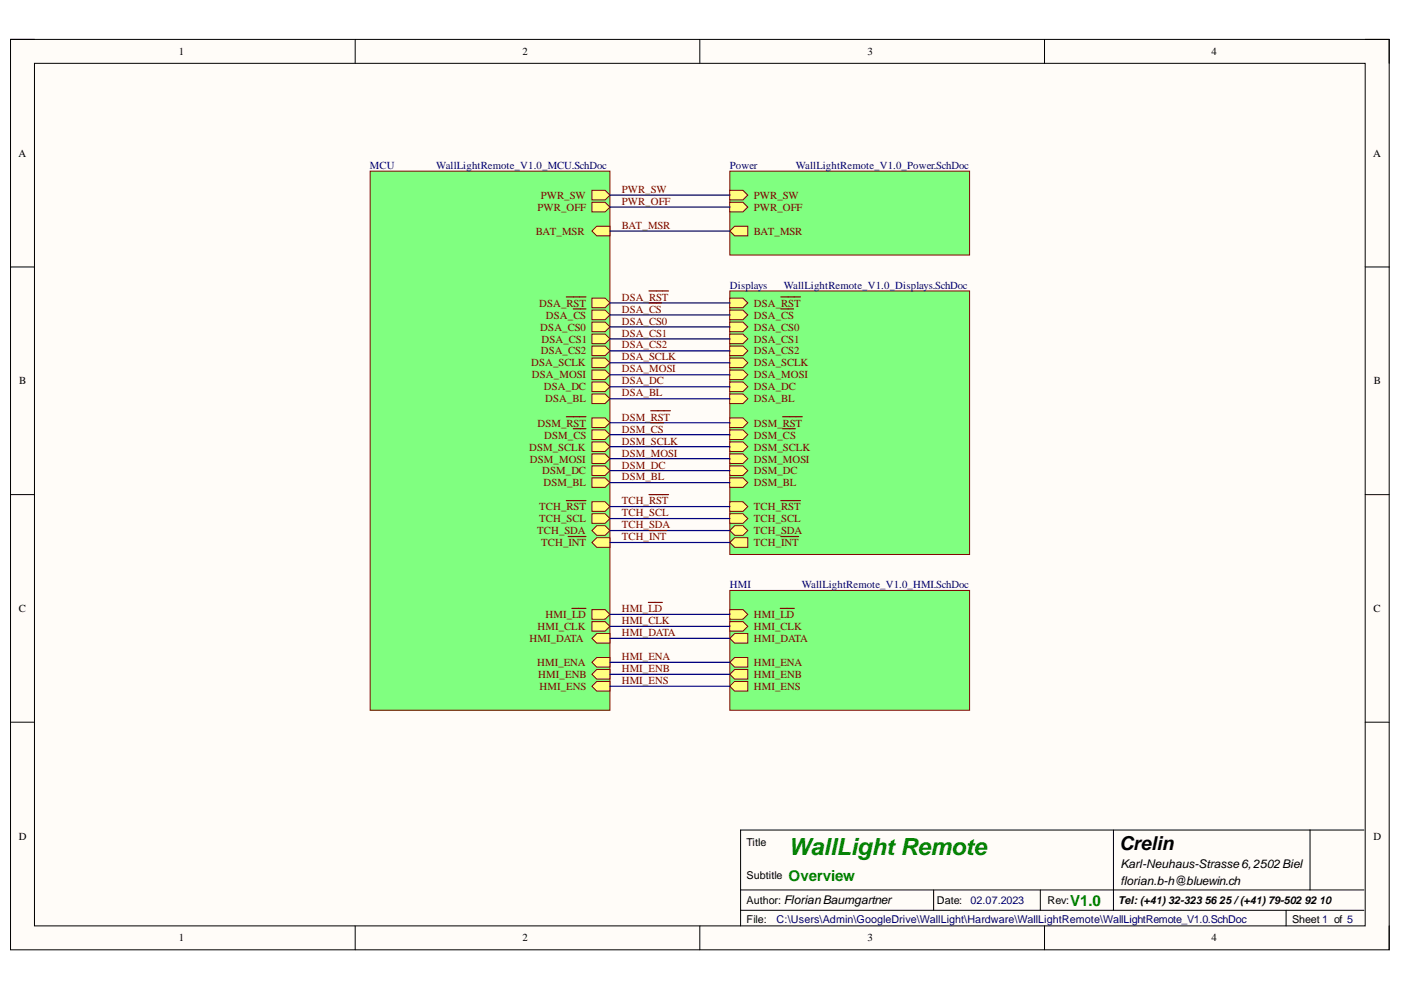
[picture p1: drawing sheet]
<svg xmlns="http://www.w3.org/2000/svg" width="297mm" height="210mm" viewBox="0 0 297 210" stroke-linecap="round" stroke-linejoin="round" font-family="sans-serif">
<path d="M2.2 8.4h292.3v193h-292.3z" fill-rule="evenodd" fill="#fffcf8"/>
<path d="M2.2 8.4h292.3v193h-292.3z" fill="none" stroke="#000" stroke-width=".21"/>
<path d="M7.3 13.4h282.1v182.9h-282.1z" fill-rule="evenodd" fill="#fffcf8"/>
<g fill="none" stroke="#000" stroke-width=".21">
<path d="M2.2 8.3h5.1M7.3 13.4h282.1v182.9h-282.1zM75.3 8.3v5.1M148.4 8.3v5.1M221.5 8.4v5M289.4 8.4h5.1v5M2.2 56.6h5.1M289.4 56.6h5.1M2.2 104.9h5.1M289.4 104.9h5.1M2.2 153.1h5.1M289.4 153.1h5.1"/>
<path d="M236.1 176v17M277.8 176v12.7M289.2 176h-132.2v20.3M75.3 196.3v5.1M148.4 196.3v5.1M157 188.7h132.2M157 193h132.2M197.9 188.7v4.3M220.6 188.7v4.3M221.5 196.3v5.1M272.7 193v3.3M294.5 196.3v5.1"/>
</g>
<path d="M78.5 36.3h50.8v114.3h-50.8z" fill-rule="evenodd" fill="#80ff80"/>
<path d="M78.5 36.3h50.8v114.3h-50.8z" fill="none" stroke="#800000" stroke-width=".21"/>
<path d="M125.5 63.2h2.8l1 1-1 1h-2.8z" fill-rule="evenodd" fill="#ffff80"/>
<path d="M125.5 63.2h2.8l1 1-1 1h-2.8z" fill="none" stroke="#800000" stroke-width=".21"/>
<path d="M120.1 63h4.1" fill="none" stroke="#800000" stroke-width=".25"/>
<path d="M125.5 93.7h2.8l1 1-1 1h-2.8z" fill-rule="evenodd" fill="#ffff80"/>
<path d="M125.5 93.7h2.8l1 1-1 1h-2.8z" fill="none" stroke="#800000" stroke-width=".21"/>
<path d="M125.5 140.4l1-1h2.8v2h-2.8z" fill-rule="evenodd" fill="#ffff80"/>
<path d="M125.5 140.4l1-1h2.8v2h-2.8z" fill="none" stroke="#800000" stroke-width=".21"/>
<path d="M125.5 115l1-1h2.8v2h-2.8z" fill-rule="evenodd" fill="#ffff80"/>
<path d="M125.5 115l1-1h2.8v2h-2.8z" fill="none" stroke="#800000" stroke-width=".21"/>
<path d="M120.5 113.8h3.7" fill="none" stroke="#800000" stroke-width=".25"/>
<path d="M125.5 88.6h2.8l1 1-1 1h-2.8z" fill-rule="evenodd" fill="#ffff80"/>
<path d="M125.5 88.6h2.8l1 1-1 1h-2.8z" fill="none" stroke="#800000" stroke-width=".21"/>
<path d="M120.1 88.4h4.1" fill="none" stroke="#800000" stroke-width=".25"/>
<path d="M125.5 75.9h2.8l1 1-1 1h-2.8z" fill-rule="evenodd" fill="#ffff80"/>
<path d="M125.5 75.9h2.8l1 1-1 1h-2.8z" fill="none" stroke="#800000" stroke-width=".21"/>
<path d="M126.5 111.5h1.8l1 1-1 1h-1.8l-1-1z" fill-rule="evenodd" fill="#ffff80"/>
<path d="M126.5 111.5h1.8l1 1-1 1h-1.8l-1-1z" fill="none" stroke="#800000" stroke-width=".21"/>
<path d="M125.5 129.2h2.8l1 1.1-1 1h-2.8z" fill-rule="evenodd" fill="#ffff80"/>
<path d="M125.5 129.2h2.8l1 1.1-1 1h-2.8z" fill="none" stroke="#800000" stroke-width=".21"/>
<path d="M121.3 129h2.9" fill="none" stroke="#800000" stroke-width=".25"/>
<path d="M125.5 73.4h2.8l1 1-1 1h-2.8z" fill-rule="evenodd" fill="#ffff80"/>
<path d="M125.5 73.4h2.8l1 1-1 1h-2.8z" fill="none" stroke="#800000" stroke-width=".21"/>
<path d="M125.5 96.2h2.8l1 1-1 1.1h-2.8z" fill-rule="evenodd" fill="#ffff80"/>
<path d="M125.5 96.2h2.8l1 1-1 1.1h-2.8z" fill="none" stroke="#800000" stroke-width=".21"/>
<path d="M125.5 106.4h2.8l1 1-1 1h-2.8z" fill-rule="evenodd" fill="#ffff80"/>
<path d="M125.5 106.4h2.8l1 1-1 1h-2.8z" fill="none" stroke="#800000" stroke-width=".21"/>
<path d="M120.1 106.1h4.1" fill="none" stroke="#800000" stroke-width=".25"/>
<path d="M125.5 42.9h2.8l1 1-1 1h-2.8z" fill-rule="evenodd" fill="#ffff80"/>
<path d="M125.5 42.9h2.8l1 1-1 1h-2.8z" fill="none" stroke="#800000" stroke-width=".21"/>
<path d="M125.5 78.5h2.8l1 1-1 1h-2.8z" fill-rule="evenodd" fill="#ffff80"/>
<path d="M125.5 78.5h2.8l1 1-1 1h-2.8z" fill="none" stroke="#800000" stroke-width=".21"/>
<path d="M125.5 81h2.8l1 1-1 1h-2.8z" fill-rule="evenodd" fill="#ffff80"/>
<path d="M125.5 81h2.8l1 1-1 1h-2.8z" fill="none" stroke="#800000" stroke-width=".21"/>
<path d="M125.5 68.3h2.8l1 1-1 1h-2.8z" fill-rule="evenodd" fill="#ffff80"/>
<path d="M125.5 68.3h2.8l1 1-1 1h-2.8z" fill="none" stroke="#800000" stroke-width=".21"/>
<path d="M125.5 70.8h2.8l1 1-1 1.1h-2.8z" fill-rule="evenodd" fill="#ffff80"/>
<path d="M125.5 70.8h2.8l1 1-1 1.1h-2.8z" fill="none" stroke="#800000" stroke-width=".21"/>
<path d="M125.5 98.8h2.8l1 1-1 1h-2.8z" fill-rule="evenodd" fill="#ffff80"/>
<path d="M125.5 98.8h2.8l1 1-1 1h-2.8z" fill="none" stroke="#800000" stroke-width=".21"/>
<path d="M126.5 48h2.8v2h-2.8l-1-1z" fill-rule="evenodd" fill="#ffff80"/>
<path d="M126.5 48h2.8v2h-2.8l-1-1z" fill="none" stroke="#800000" stroke-width=".21"/>
<path d="M125.5 40.4h2.8l1 1-1 1h-2.8z" fill-rule="evenodd" fill="#ffff80"/>
<path d="M125.5 40.4h2.8l1 1-1 1h-2.8z" fill="none" stroke="#800000" stroke-width=".21"/>
<path d="M125.5 91.2h2.8l1 1-1 1h-2.8z" fill-rule="evenodd" fill="#ffff80"/>
<path d="M125.5 91.2h2.8l1 1-1 1h-2.8z" fill="none" stroke="#800000" stroke-width=".21"/>
<path d="M121.5 90.9h2.7" fill="none" stroke="#800000" stroke-width=".25"/>
<path d="M125.5 101.3h2.8l1 1-1 1h-2.8z" fill-rule="evenodd" fill="#ffff80"/>
<path d="M125.5 101.3h2.8l1 1-1 1h-2.8z" fill="none" stroke="#800000" stroke-width=".21"/>
<path d="M126.5 144.5h2.8v2h-2.8l-1-1z" fill-rule="evenodd" fill="#ffff80"/>
<path d="M126.5 144.5h2.8v2h-2.8l-1-1z" fill="none" stroke="#800000" stroke-width=".21"/>
<path d="M125.5 135.3l1-1h2.8v2.1h-2.8z" fill-rule="evenodd" fill="#ffff80"/>
<path d="M125.5 135.3l1-1h2.8v2.1h-2.8z" fill="none" stroke="#800000" stroke-width=".21"/>
<path d="M125.5 65.8h2.8l1 1-1 1h-2.8z" fill-rule="evenodd" fill="#ffff80"/>
<path d="M125.5 65.8h2.8l1 1-1 1h-2.8z" fill="none" stroke="#800000" stroke-width=".21"/>
<path d="M121.5 65.5h2.7" fill="none" stroke="#800000" stroke-width=".25"/>
<path d="M125.5 131.8h2.8l1 1-1 1h-2.8z" fill-rule="evenodd" fill="#ffff80"/>
<path d="M125.5 131.8h2.8l1 1-1 1h-2.8z" fill="none" stroke="#800000" stroke-width=".21"/>
<path d="M125.5 83.5h2.8l1 1-1 1.1h-2.8z" fill-rule="evenodd" fill="#ffff80"/>
<path d="M125.5 83.5h2.8l1 1-1 1.1h-2.8z" fill="none" stroke="#800000" stroke-width=".21"/>
<path d="M125.5 143l1-1h2.8v2h-2.8z" fill-rule="evenodd" fill="#ffff80"/>
<path d="M125.5 143l1-1h2.8v2h-2.8z" fill="none" stroke="#800000" stroke-width=".21"/>
<path d="M125.5 108.9h2.8l1 1-1 1.1h-2.8z" fill-rule="evenodd" fill="#ffff80"/>
<path d="M125.5 108.9h2.8l1 1-1 1.1h-2.8z" fill="none" stroke="#800000" stroke-width=".21"/>
<path d="M154.7 36.3h50.9v17.8h-50.9z" fill-rule="evenodd" fill="#80ff80"/>
<path d="M154.7 36.3h50.9v17.8h-50.9z" fill="none" stroke="#800000" stroke-width=".21"/>
<path d="M154.7 40.4h2.8l1 1-1 1h-2.8z" fill-rule="evenodd" fill="#ffff80"/>
<path d="M154.7 40.4h2.8l1 1-1 1h-2.8z" fill="none" stroke="#800000" stroke-width=".21"/>
<path d="M154.7 42.9h2.8l1 1-1 1h-2.8z" fill-rule="evenodd" fill="#ffff80"/>
<path d="M154.7 42.9h2.8l1 1-1 1h-2.8z" fill="none" stroke="#800000" stroke-width=".21"/>
<path d="M155.7 48h2.8v2h-2.8l-1-1z" fill-rule="evenodd" fill="#ffff80"/>
<path d="M155.7 48h2.8v2h-2.8l-1-1z" fill="none" stroke="#800000" stroke-width=".21"/>
<path d="M154.7 61.7h50.9v55.9h-50.9z" fill-rule="evenodd" fill="#80ff80"/>
<path d="M154.7 61.7h50.9v55.9h-50.9z" fill="none" stroke="#800000" stroke-width=".21"/>
<path d="M154.7 63.2h2.8l1 1-1 1h-2.8z" fill-rule="evenodd" fill="#ffff80"/>
<path d="M154.7 63.2h2.8l1 1-1 1h-2.8z" fill="none" stroke="#800000" stroke-width=".21"/>
<path d="M165.6 63h4.1" fill="none" stroke="#800000" stroke-width=".25"/>
<path d="M154.7 73.4h2.8l1 1-1 1h-2.8z" fill-rule="evenodd" fill="#ffff80"/>
<path d="M154.7 73.4h2.8l1 1-1 1h-2.8z" fill="none" stroke="#800000" stroke-width=".21"/>
<path d="M154.7 106.4h2.8l1 1-1 1h-2.8z" fill-rule="evenodd" fill="#ffff80"/>
<path d="M154.7 106.4h2.8l1 1-1 1h-2.8z" fill="none" stroke="#800000" stroke-width=".21"/>
<path d="M165.6 106.1h4.1" fill="none" stroke="#800000" stroke-width=".25"/>
<path d="M154.7 78.5h2.8l1 1-1 1h-2.8z" fill-rule="evenodd" fill="#ffff80"/>
<path d="M154.7 78.5h2.8l1 1-1 1h-2.8z" fill="none" stroke="#800000" stroke-width=".21"/>
<path d="M154.7 70.8h2.8l1 1-1 1.1h-2.8z" fill-rule="evenodd" fill="#ffff80"/>
<path d="M154.7 70.8h2.8l1 1-1 1.1h-2.8z" fill="none" stroke="#800000" stroke-width=".21"/>
<path d="M154.7 81h2.8l1 1-1 1h-2.8z" fill-rule="evenodd" fill="#ffff80"/>
<path d="M154.7 81h2.8l1 1-1 1h-2.8z" fill="none" stroke="#800000" stroke-width=".21"/>
<path d="M154.7 65.8h2.8l1 1-1 1h-2.8z" fill-rule="evenodd" fill="#ffff80"/>
<path d="M154.7 65.8h2.8l1 1-1 1h-2.8z" fill="none" stroke="#800000" stroke-width=".21"/>
<path d="M165.6 65.5h2.6" fill="none" stroke="#800000" stroke-width=".25"/>
<path d="M154.7 98.8h2.8l1 1-1 1h-2.8z" fill-rule="evenodd" fill="#ffff80"/>
<path d="M154.7 98.8h2.8l1 1-1 1h-2.8z" fill="none" stroke="#800000" stroke-width=".21"/>
<path d="M154.7 75.9h2.8l1 1-1 1h-2.8z" fill-rule="evenodd" fill="#ffff80"/>
<path d="M154.7 75.9h2.8l1 1-1 1h-2.8z" fill="none" stroke="#800000" stroke-width=".21"/>
<path d="M154.7 101.3h2.8l1 1-1 1h-2.8z" fill-rule="evenodd" fill="#ffff80"/>
<path d="M154.7 101.3h2.8l1 1-1 1h-2.8z" fill="none" stroke="#800000" stroke-width=".21"/>
<path d="M154.7 88.6h2.8l1 1-1 1h-2.8z" fill-rule="evenodd" fill="#ffff80"/>
<path d="M154.7 88.6h2.8l1 1-1 1h-2.8z" fill="none" stroke="#800000" stroke-width=".21"/>
<path d="M165.9 88.4h4.2" fill="none" stroke="#800000" stroke-width=".25"/>
<path d="M154.7 108.9h2.8l1 1-1 1.1h-2.8z" fill-rule="evenodd" fill="#ffff80"/>
<path d="M154.7 108.9h2.8l1 1-1 1.1h-2.8z" fill="none" stroke="#800000" stroke-width=".21"/>
<path d="M154.7 68.3h2.8l1 1-1 1h-2.8z" fill-rule="evenodd" fill="#ffff80"/>
<path d="M154.7 68.3h2.8l1 1-1 1h-2.8z" fill="none" stroke="#800000" stroke-width=".21"/>
<path d="M155.7 111.5h1.8l1 1-1 1h-1.8l-1-1z" fill-rule="evenodd" fill="#ffff80"/>
<path d="M155.7 111.5h1.8l1 1-1 1h-1.8l-1-1z" fill="none" stroke="#800000" stroke-width=".21"/>
<path d="M154.7 115l1-1h2.8v2h-2.8z" fill-rule="evenodd" fill="#ffff80"/>
<path d="M154.7 115l1-1h2.8v2h-2.8z" fill="none" stroke="#800000" stroke-width=".21"/>
<path d="M165.6 113.8h3.7" fill="none" stroke="#800000" stroke-width=".25"/>
<path d="M154.7 93.7h2.8l1 1-1 1h-2.8z" fill-rule="evenodd" fill="#ffff80"/>
<path d="M154.7 93.7h2.8l1 1-1 1h-2.8z" fill="none" stroke="#800000" stroke-width=".21"/>
<path d="M154.7 83.5h2.8l1 1-1 1.1h-2.8z" fill-rule="evenodd" fill="#ffff80"/>
<path d="M154.7 83.5h2.8l1 1-1 1.1h-2.8z" fill="none" stroke="#800000" stroke-width=".21"/>
<path d="M154.7 96.2h2.8l1 1-1 1.1h-2.8z" fill-rule="evenodd" fill="#ffff80"/>
<path d="M154.7 96.2h2.8l1 1-1 1.1h-2.8z" fill="none" stroke="#800000" stroke-width=".21"/>
<path d="M154.7 91.2h2.8l1 1-1 1h-2.8z" fill-rule="evenodd" fill="#ffff80"/>
<path d="M154.7 91.2h2.8l1 1-1 1h-2.8z" fill="none" stroke="#800000" stroke-width=".21"/>
<path d="M165.9 90.9h2.7" fill="none" stroke="#800000" stroke-width=".25"/>
<path d="M154.7 125.2h50.9v25.4h-50.9z" fill-rule="evenodd" fill="#80ff80"/>
<path d="M154.7 125.2h50.9v25.4h-50.9z" fill="none" stroke="#800000" stroke-width=".21"/>
<path d="M154.7 129.2h2.8l1 1.1-1 1h-2.8z" fill-rule="evenodd" fill="#ffff80"/>
<path d="M154.7 129.2h2.8l1 1.1-1 1h-2.8z" fill="none" stroke="#800000" stroke-width=".21"/>
<path d="M165.4 129h3" fill="none" stroke="#800000" stroke-width=".25"/>
<path d="M154.7 135.3l1-1h2.8v2.1h-2.8z" fill-rule="evenodd" fill="#ffff80"/>
<path d="M154.7 135.3l1-1h2.8v2.1h-2.8z" fill="none" stroke="#800000" stroke-width=".21"/>
<path d="M154.7 143l1-1h2.8v2h-2.8z" fill-rule="evenodd" fill="#ffff80"/>
<path d="M154.7 143l1-1h2.8v2h-2.8z" fill="none" stroke="#800000" stroke-width=".21"/>
<path d="M154.7 140.4l1-1h2.8v2h-2.8z" fill-rule="evenodd" fill="#ffff80"/>
<path d="M154.7 140.4l1-1h2.8v2h-2.8z" fill="none" stroke="#800000" stroke-width=".21"/>
<path d="M155.7 144.5h2.8v2h-2.8l-1-1z" fill-rule="evenodd" fill="#ffff80"/>
<path d="M155.7 144.5h2.8v2h-2.8l-1-1z" fill="none" stroke="#800000" stroke-width=".21"/>
<path d="M154.7 131.8h2.8l1 1-1 1h-2.8z" fill-rule="evenodd" fill="#ffff80"/>
<path d="M154.7 131.8h2.8l1 1-1 1h-2.8z" fill="none" stroke="#800000" stroke-width=".21"/>
<g fill="none" stroke="#000080" stroke-width=".25">
<path d="M129.3 41.4h25.4M129.3 43.9h25.4M129.3 49h25.4M129.3 64.2h25.4M129.3 66.8h25.4M129.3 69.3h25.4M129.3 71.8h25.4M129.3 74.4h25.4M129.3 76.9h25.4M129.3 79.5h25.4M129.3 82h25.4M129.3 84.5h25.4"/>
<path d="M129.3 89.6h25.4M129.3 92.2h25.4M129.3 94.7h25.4M129.3 97.2h25.4M129.3 99.8h25.4M129.3 102.3h25.4M129.3 107.4h25.4M129.3 109.9h25.4M129.3 112.5h25.4M129.3 115h25.4M129.3 130.3h25.4M129.3 132.8h25.4"/>
<path d="M129.3 135.3h25.4M129.3 140.4h25.4M129.3 143h25.4M129.3 145.5h25.4"/>
</g>
<path d="M137.6 61.7h4.1M137.6 64.2h2.7M138 87.1h4.1M138 89.6h2.7M137.6 104.9h4.1M137.6 112.5h3.8M137.5 127.7h2.9" fill="none" stroke="#800000" stroke-width=".25"/>
<text font-size="5" fill="#008000" x="167.2" y="181.3">WallLight Remote</text>
<text font-size="4.1" x="237.3" y="180.2">Crelin</text>
<g font-size="3.2" fill="#008000">
<text x="167.2" y="186.8">Overview</text>
<text x="226.9" y="192.1">V1.0</text>
</g>
<g font-size="2.5">
<text x="237.6" y="184.1">Karl-Neuhaus-Strasse6,2502 Biel</text>
<text x="237.6" y="187.7">florian.b-h@bluewin.ch</text>
</g>
<g font-size="2.3">
<text x="37.9" y="11.7">1</text>
<text x="110.7" y="11.7">2</text>
<text x="183.9" y="11.7">3</text>
<text x="256.9" y="11.7">4</text>
<text x="3.9" y="33.3">A</text>
<text x="291.1" y="33.3">A</text>
<text x="4.1" y="81.5">B</text>
<text x="291.3" y="81.5">B</text>
<text x="4" y="129.8">C</text>
<text x="291.2" y="129.8">C</text>
<text x="4" y="178">D</text>
<text x="158.3" y="179.3">Title</text>
<text x="291.2" y="178">D</text>
<text x="158.3" y="191.7">Author: FlorianBaumgartner</text>
<text x="158.3" y="186.4">Subtitle</text>
<text x="198.7" y="191.7">Date:</text>
<text x="222.1" y="191.7">Rev:</text>
<text x="237.1" y="191.7">Tel: (+41) 32-323 56 25 /(+41) 79-502 92 10</text>
<text x="158.3" y="195.8">File:</text>
<text x="274" y="195.8">Sheet 1 of 5</text>
<text x="37.9" y="199.6">1</text>
<text x="110.7" y="199.6">2</text>
<text x="183.9" y="199.6">3</text>
<text x="256.9" y="199.6">4</text>
</g>
<g font-size="2.3" fill="#000080">
<text x="78.4" y="35.8">MCU</text>
<text x="92.5" y="35.8">WallLightRemote_V1.0_MCU.SchDoc</text>
<text x="154.7" y="35.8">Power</text>
<text x="168.7" y="35.8">WallLightRemote_V1.0_Power.SchDoc</text>
<text x="154.7" y="61.2">Displays</text>
<text x="166.2" y="61.2">WallLightRemote_V1.0_Displays.SchDoc</text>
<text x="154.7" y="124.7">HMI</text>
<text x="170" y="124.7">WallLightRemote_V1.0_HMI.SchDoc</text>
<text x="205.8" y="191.7">02.07.2023</text>
<text x="164.6" y="195.8">C:\Users\Admin\GoogleDrive\WallLight\Hardware\WallLightRemote\WallLightRemote_V1.0.SchDoc</text>
</g>
<g font-size="2.3" fill="#800000">
<text x="131.8" y="40.9">PWR_SW</text>
<text x="114" y="44.7">PWR_OFF</text>
<text x="114.6" y="42.2">PWR_SW</text>
<text x="131.8" y="43.5">PWR_OFF</text>
<text x="159.8" y="42.2">PWR_SW</text>
<text x="159.8" y="44.7">PWR_OFF</text>
<text x="113.6" y="49.8">BAT_MSR</text>
<text x="131.8" y="48.5">BAT_MSR</text>
<text x="159.8" y="49.8">BAT_MSR</text>
<text x="114.3" y="65">DSA_RST</text>
<text x="131.8" y="63.7">DSA_RST</text>
<text x="159.8" y="65">DSA_RST</text>
<text x="114.6" y="70.1">DSA_CS0</text>
<text x="115.7" y="67.5">DSA_CS</text>
<text x="131.8" y="66.3">DSA_CS</text>
<text x="131.8" y="68.8">DSA_CS0</text>
<text x="131.8" y="71.4">DSA_CS1</text>
<text x="159.8" y="67.5">DSA_CS</text>
<text x="159.8" y="70.1">DSA_CS0</text>
<text x="112.6" y="77.7">DSA_SCLK</text>
<text x="114.6" y="75.2">DSA_CS2</text>
<text x="114.8" y="72.6">DSA_CS1</text>
<text x="131.8" y="73.9">DSA_CS2</text>
<text x="131.8" y="76.4">DSA_SCLK</text>
<text x="159.8" y="75.2">DSA_CS2</text>
<text x="159.8" y="72.6">DSA_CS1</text>
<text x="159.8" y="77.7">DSA_SCLK</text>
<text x="112.8" y="80.2">DSA_MOSI</text>
<text x="115.3" y="82.8">DSA_DC</text>
<text x="131.8" y="79">DSA_MOSI</text>
<text x="131.8" y="81.5">DSA_DC</text>
<text x="159.8" y="80.2">DSA_MOSI</text>
<text x="159.8" y="82.8">DSA_DC</text>
<text x="115.6" y="85.3">DSA_BL</text>
<text x="131.8" y="84">DSA_BL</text>
<text x="131.8" y="89.2">DSM_RST</text>
<text x="159.8" y="85.3">DSA_BL</text>
<text x="112.2" y="95.5">DSM_SCLK</text>
<text x="114" y="90.5">DSM_RST</text>
<text x="115.4" y="93">DSM_CS</text>
<text x="131.8" y="91.7">DSM_CS</text>
<text x="131.8" y="94.3">DSM_SCLK</text>
<text x="159.8" y="90.5">DSM_RST</text>
<text x="159.8" y="95.5">DSM_SCLK</text>
<text x="159.8" y="93">DSM_CS</text>
<text x="112.4" y="98.1">DSM_MOSI</text>
<text x="115" y="100.6">DSM_DC</text>
<text x="131.8" y="96.8">DSM_MOSI</text>
<text x="131.8" y="99.3">DSM_DC</text>
<text x="131.8" y="101.9">DSM_BL</text>
<text x="159.8" y="100.6">DSM_DC</text>
<text x="159.8" y="98.1">DSM_MOSI</text>
<text x="115.2" y="103.1">DSM_BL</text>
<text x="131.8" y="106.9">TCH_RST</text>
<text x="159.8" y="103.1">DSM_BL</text>
<text x="113.9" y="113.3">TCH_SDA</text>
<text x="114.3" y="108.2">TCH_RST</text>
<text x="114.3" y="110.8">TCH_SCL</text>
<text x="131.8" y="109.5">TCH_SCL</text>
<text x="131.8" y="112">TCH_SDA</text>
<text x="159.8" y="108.2">TCH_RST</text>
<text x="159.8" y="110.8">TCH_SCL</text>
<text x="159.8" y="113.3">TCH_SDA</text>
<text x="114.7" y="115.8">TCH_INT</text>
<text x="131.8" y="114.6">TCH_INT</text>
<text x="159.8" y="115.8">TCH_INT</text>
<text x="115.7" y="131">HMI_LD</text>
<text x="131.8" y="129.8">HMI_LD</text>
<text x="159.8" y="131">HMI_LD</text>
<text x="112.3" y="136.1">HMI_DATA</text>
<text x="114" y="133.6">HMI_CLK</text>
<text x="131.8" y="132.3">HMI_CLK</text>
<text x="131.8" y="134.8">HMI_DATA</text>
<text x="159.8" y="136.1">HMI_DATA</text>
<text x="159.8" y="133.6">HMI_CLK</text>
<text x="113.9" y="141.2">HMI_ENA</text>
<text x="114.1" y="143.7">HMI_ENB</text>
<text x="131.8" y="139.9">HMI_ENA</text>
<text x="131.8" y="142.5">HMI_ENB</text>
<text x="159.8" y="143.7">HMI_ENB</text>
<text x="159.8" y="141.2">HMI_ENA</text>
<text x="114.4" y="146.3">HMI_ENS</text>
<text x="131.8" y="145">HMI_ENS</text>
<text x="159.8" y="146.3">HMI_ENS</text>
</g>
</svg>
